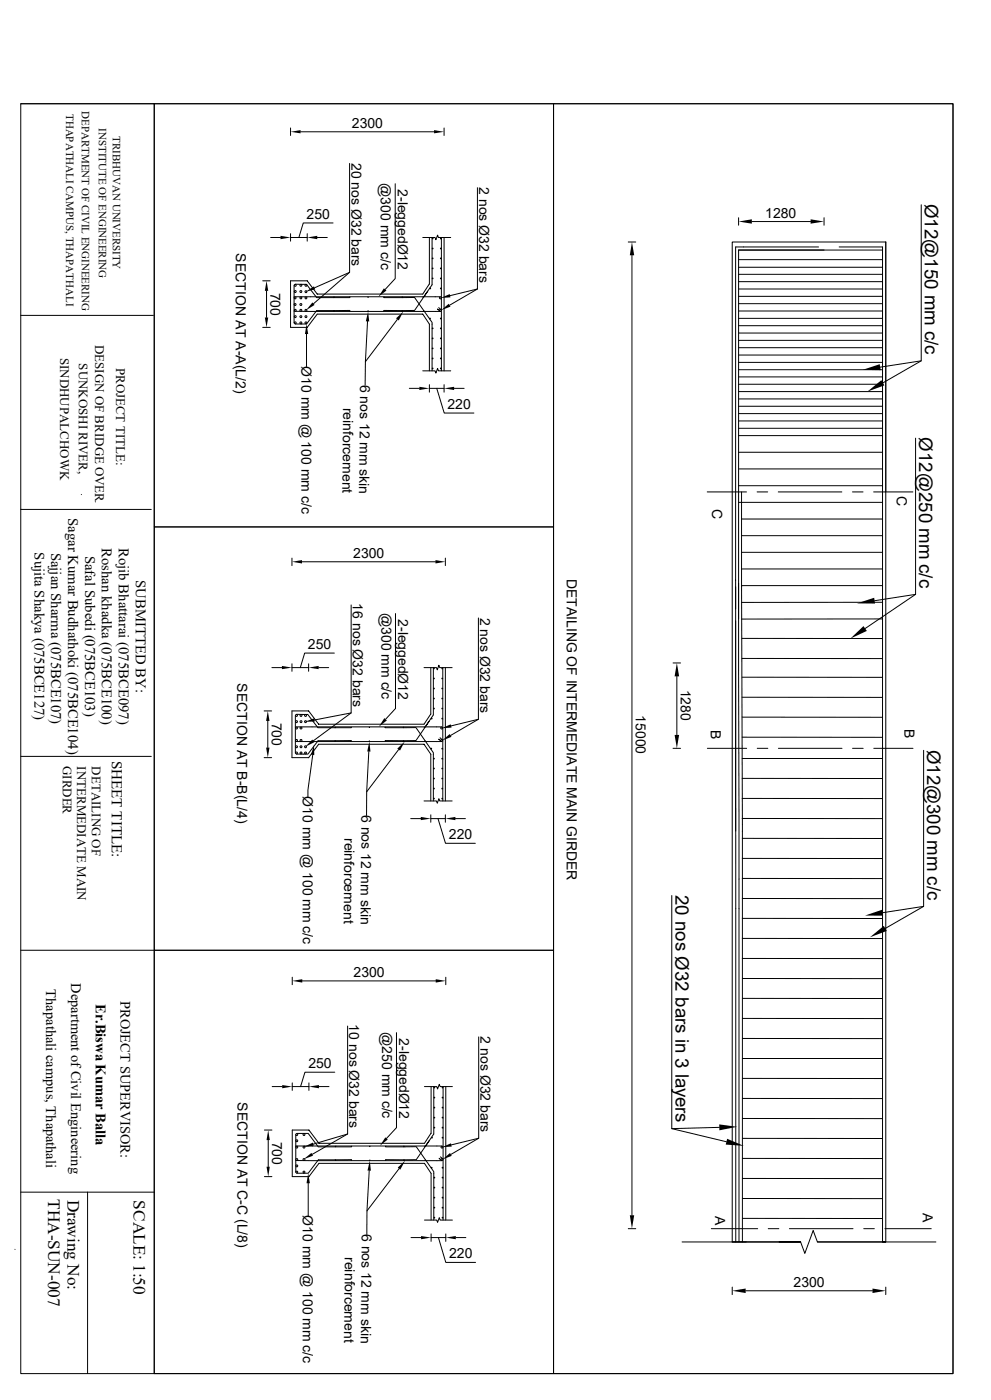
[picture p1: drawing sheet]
<svg xmlns="http://www.w3.org/2000/svg" width="297mm" height="420mm" viewBox="0 0 297 420" stroke-linecap="round" stroke-linejoin="round" font-family="sans-serif">
<g fill="none" stroke="#000" stroke-width=".3">
<path d="M6.2 31.1h279.4v381h-279.4zM6.2 31.1h40v381M46.2 31.1h119.7v127h-119.7zM87.1 38.4v2.2M90.1 39.5h40M133.1 38.4v2.2M165.9 31.1h119.7v381h-119.7zM104.8 49v32.7l-10.8 9.4M118.4 55.1v28.5l-3 3.2M143.1 56.3v30.4l-8.4 4.9M81.1 71.2h3M87.1 71.2h5"/>
<path d="M87.1 70.1v2.2M92.1 70.1v2.2M95.1 71.2h3M99.8 66.9h-8.9l-1.3 4.3M126.7 71.2h3.7l.2 .7 .5-1.4 .3 .7h3.7M128.7 71.2v14l-2 3h-31.6l-3-4h-5v14h5l3-4h31.6l2 3v14.1M129.5 71.2v14.2l-2.5 3.6 1.2-1.6M132.3 71.2v40.1M133.1 71.2v40.1M188.3 72.6h2.2M189.4 76.6v288M221.4 77.9h43.1"/>
<path d="M221.4 65.3v2.3M225.3 66.5h17.7M245.3 74.1h-24.8v298.5h-1M247 65.3v2.3M251.5 74.1h13v298.5M264.5 75h-43.1v100M276.1 61.4v46.8l-11.5 6.7M6.2 94.6h39.8M78.7 84.2h2.3M78.7 98.2h2.3M79.9 87.2v8M88.1 89h.1"/>
<path d="M88.1 93.4h.1M88.1 85.6v11.3M88.4 89h43.6M88.5 93.4h43.5M88.5 85.3h3.4l3 4h9.9M100.1 89.2h.1M100.1 93.4h.1M104.8 81.7l-10.5 4.6M104.8 93.1l-9.9 .1-3 4h-3.4M110.2 96.4l-.7 12.1-.1 7.1M115.1 93.3h.1M115.1 89.3l9.1-.1 5.3 7.5v14.6"/>
<path d="M119.1 95.8l-9.6 12.7M127 93.4h.1M127 89l-2.8 4.1h-9.1M131.3 92.9l-.2-.2 .8 .7M131.5 92.3l.7 .7M143.1 86.7l-8.2 2M221.4 82.3h43.1M221.4 84.5h43.1M221.4 86.7h43.1M221.4 88.9h43.1M221.4 91.1h43.1M221.4 93.3h43.1"/>
<path d="M221.4 95.5h43.1M221.4 97.7h43.1M221.4 99.9h43.1M221.4 80.2h43.1M91.9 100.2v9.8M122.7 116.5h3M126.7 111.3h3.7l.2 .6 .5-1.4 .3 .8h3.7M128.7 116.5h4.4M128.7 115.4v2.2M130.9 116.5l2.2 7.4h8.9M133.1 115.4v2.2M136.1 116.5h3"/>
<path d="M221.4 102.1h43.1M221.4 104.3h43.1M221.4 106.5h43.1M221.4 108.7h43.1M221.4 110.9h43.1M221.4 113.1h43.1M221.4 115.3h43.1M221.4 117.5h43.1M221.4 119.7h43.1M276.1 108.2l-12.3 2M221.4 121.9h43.1M221.4 124.1h43.1"/>
<path d="M221.4 126.3h43.1M221.4 128.5h43.1M221.4 130.7h43.1M221.4 135.7h43.1M274.4 131.4v46.9l-15.1 10.3M6.2 152.8h39.1M24.4 148.3v.1M28.6 150.5v.1M28.6 150.6h.1M46.2 158.1h119.7v127h-119.7zM212 147.6h11.7M221.4 140.7h43.1"/>
<path d="M221.4 145.7h43.1M221.4 150.7h43.1M222.2 155.7h42.3M222.3 147.6l-.1 28.3M226.9 147.6h3.2M233.3 147.6h19M255.5 147.6h3.2M261.8 147.6h11.8M87.5 167.4v2.3M90.5 168.5h40M133.5 167.4v2.3M220.5 176v6.7"/>
<path d="M222.2 175.9h.1M222.2 160.7h42.3M222.2 165.7h42.3M222.2 170.7h42.3M222.2 175.7h42.3M222.2 175.9l.3 71.4v125.3h-1M274.4 178.3l-12.3 1.9M87.5 199.1v2.3M92.5 199.1v2.3M100.2 195.9h-8.9l-1.3 4.4M105.2 181.5v32.4l-11.3 8.3M118.5 184.1v28.5l-2.9 3.2"/>
<path d="M143.4 185.4v30.4l-8.4 4.8M201.7 198.9h2.3M220.5 186.3v63M221.4 185.7v-10.7l.1 197.6h-1M222.4 197.5l42 .1M222.4 191.5l42 .1M264.5 180.7h-42.3M264.5 185.7h-42.3M79.2 213.3h2.2M80.3 216.3v8M81.5 200.3h3M87.5 200.3h5"/>
<path d="M88.5 214.6v11.3M88.5 218.1h.1M88.9 214.3h3.3l3.1 4h9.9M95.5 200.3h3M105.2 218.2h.1zM105.2 213.9l-10.9 2.1M115.4 218.2h.1zM115.4 218.3h9.3l5.2 7.5v14.5M127.1 200.3h3.7l.3 .7 .4-1.4 .3 .7h3.7M127.5 218.1l-2.8 4.1h-9.2M129.1 200.3v13.9l-2 3.1h-31.6l-3-4h-5v14h5l3-4h31.6l2 3v14M129.9 200.3v14.2l-2.4 3.6 1.1-1.7"/>
<path d="M132.4 218.1h-43.5M132.7 200.3v40M133.5 200.3v40M143.4 215.8l-8.2 2M202.9 202.9v17.6M222.4 215.1l42 .1M222.4 209.2h42M222.4 203.2h42M6.2 226.9h39.1M79.2 227.3h2.2M88.5 222.5h.1M88.9 222.5h43.5"/>
<path d="M93.7 226.5l-1.4 10.5v2M100.4 222.3h.1zM105.2 222.2h-9.9l-3 4h-3.4M110.5 225.5l-.6 12v7.1M119.5 224.9l-9.6 12.6M120.9 222.3h.1zM131.7 221.9l-.2-.2 .8 .7M131.9 221.3l.7 .7M201.7 224.5h2.3M212 224.5h11.8M222.4 239.5l42 .1M222.4 233.5l42 .1"/>
<path d="M222.4 227.5h42M222.4 221.1l42 .1M226.9 224.5h3.2M233.3 224.5h19M255.5 224.5h3.2M261.9 224.5h11.7M276.8 225.1v46.8l-11.5 6.6M123.1 245.6h3M127.1 240.3h3.7l.3 .7 .4-1.4 .3 .7h3.7M129.1 245.6h4.4M129.1 244.4v2.3M131.3 245.6l2.2 7.4h9"/>
<path d="M133.5 244.4v2.3M136.5 245.6h3M222.4 245.5l42 .1M222.5 257.5l41.9 .1M222.5 251.5h41.9M201.3 268.6v70l16.4 3.9M222.5 275.5h42M222.5 269.5l42 .1M222.5 263.5l42 .1M276.8 271.9l-12.3 1.9M6.2 285.1h40M46.2 285.1h119.7v127h-119.7z"/>
<path d="M87.6 293.2v2.2M90.6 294.3h40M133.6 293.2v2.2M222.5 287.5l42 .1M222.5 281.5l42 .1M222.5 299.5l42 .1M222.5 293.5l42 .1M104.2 307.8v32.4l-10.6 6.1M118.8 309.8v28.5l-3 3.2M143.5 311.1v30.4l-8.4 4.8M222.5 311.5l42 .1M222.5 317.5h42"/>
<path d="M222.5 305.5l42 .1M79.2 339h2.3M81.6 326h3M87.6 324.9v2.2M87.6 326h5M92.6 324.9v2.2M95.6 326h3M100.3 321.6h-8.9l-1.3 4.4M127.2 326h3.7l.2 .7 .6-1.4 .2 .7h3.7M129.2 326v14l-2 3h-31.6l-3-4h-5v14h5l3-4h31.6l2 3v14M130 326v14.2l-2.4 3.6 1.1-1.7M132.8 326v40"/>
<path d="M133.6 326v40M215.6 338.2l-14.3 .4M222.5 323.5l42 .1M222.5 329.5l42 .1M222.5 335.5l42 .1M6.2 357.6h40M26.2 357.6v54.5M79.2 353h2.3M80.4 342v8M88.6 343.8h.1M88.6 348.2h.1M88.6 340.4v11.2"/>
<path d="M88.9 340h3.5l3 4h9.9M88.9 343.8h43.6M88.9 348.1l43.6 .1M92.4 355v9.7M100.5 343.9h.2zM104.2 340.2l-10.3 3M105.3 347.9h-9.9l-3 4.1h-3.5M105.3 343.8v.2zM105.3 347.9v.2zM110.7 351.2l-.7 12.1-.1 7M110.8 343.8v.2zM110.8 348v.1z"/>
<path d="M115.6 343.8v.2zM115.6 347.9v.2zM115.6 344h9.2l5.2 7.5v14.5M119.6 350.6l-9.6 12.7M121.1 343.8v.2zM127.3 343.8v.2zM127.5 348v.1zM127.6 343.8l-2.8 4.1h-9.2M131.7 347.6l-.1-.1 .7 .6M132 347l.8 .7M143.5 341.5l-8.2 2M222.5 341.5h42"/>
<path d="M222.5 347.5l42 .1M222.5 353.5l42 .1M222.5 359.5l42 .1M4.5 374.8h.1M4.5 374.9h.1M123.2 371.3h3M127.2 366h3.7l.2 .7 .6-1.4 .2 .7h3.7M129.2 370.2v2.2M129.2 371.3h4.4M131.4 371.3l2.2 7.4h8.9M133.6 370.2v2.2M136.6 371.3h3"/>
<path d="M188.3 368.6h2.2M204.4 372.6h35.5l1.3 3.4 2.5-6.9 1.3 3.5h35.5M213.2 368.6h13.9M219.5 372.6h20.4M222.5 365.5h42M230.3 368.6h3.1M236.6 368.6h19.1M245 372.6h20.5v-300h-46v300M258.9 368.6h3.1M265.2 368.6h13.9M219.5 386.1v2.3M223.5 387.2h38"/>
<path d="M265.5 386.1v2.3"/>
<circle cx="129.7" cy="77.5" r=".12"/>
<circle cx="129.7" cy="71.5" r=".12"/>
<circle cx="129.7" cy="74.6" r=".12"/>
<circle cx="132.1" cy="74.6" r=".12"/>
<circle cx="132.1" cy="77.5" r=".12"/>
<circle cx="132.1" cy="71.5" r=".12"/>
<circle cx="88.4" cy="91.3" r=".3"/>
<circle cx="88.4" cy="89.4" r=".3"/>
<circle cx="88.5" cy="93.1" r=".3"/>
<circle cx="88.5" cy="85.6" r=".3"/>
<circle cx="88.5" cy="96.9" r=".3"/>
<circle cx="88.5" cy="95" r=".3"/>
<circle cx="88.5" cy="87.5" r=".3"/>
<circle cx="90.2" cy="95" r=".3"/>
<circle cx="90.2" cy="89.4" r=".3"/>
<circle cx="90.2" cy="91.3" r=".3"/>
<circle cx="90.2" cy="85.6" r=".3"/>
<circle cx="90.2" cy="93.1" r=".3"/>
<circle cx="90.2" cy="87.5" r=".3"/>
<circle cx="90.2" cy="96.9" r=".3"/>
<circle cx="91.7" cy="96.9" r=".3"/>
<circle cx="91.7" cy="89.4" r=".3"/>
<circle cx="91.7" cy="87.5" r=".3"/>
<circle cx="91.7" cy="85.6" r=".3"/>
<circle cx="91.7" cy="93.1" r=".3"/>
<circle cx="91.7" cy="95" r=".3"/>
<circle cx="104.8" cy="89.2" r=".07"/>
<circle cx="104.8" cy="93.3" r=".07"/>
<circle cx="110.3" cy="93.3" r=".07"/>
<circle cx="110.3" cy="89.2" r=".07"/>
<circle cx="115.1" cy="89.2" r=".07"/>
<circle cx="120.6" cy="89.2" r=".07"/>
<circle cx="120.6" cy="93.3" r=".07"/>
<circle cx="126.8" cy="89.2" r=".07"/>
<circle cx="128.9" cy="95.5" r=".12"/>
<circle cx="129" cy="86.5" r=".12"/>
<circle cx="129.7" cy="80.5" r=".12"/>
<circle cx="129.7" cy="98.5" r=".12"/>
<circle cx="129.7" cy="83.5" r=".12"/>
<circle cx="132" cy="89.4" r=".3"/>
<circle cx="132" cy="93.1" r=".3"/>
<circle cx="132.1" cy="83.5" r=".12"/>
<circle cx="132.1" cy="95.5" r=".12"/>
<circle cx="132.1" cy="80.5" r=".12"/>
<circle cx="132.1" cy="98.5" r=".12"/>
<circle cx="132.1" cy="86.5" r=".12"/>
<circle cx="129.7" cy="101.5" r=".12"/>
<circle cx="129.7" cy="110.5" r=".12"/>
<circle cx="129.7" cy="104.5" r=".12"/>
<circle cx="129.7" cy="107.5" r=".12"/>
<circle cx="132.1" cy="107.5" r=".12"/>
<circle cx="132.1" cy="110.5" r=".12"/>
<circle cx="132.1" cy="101.5" r=".12"/>
<circle cx="132.1" cy="104.5" r=".12"/>
<circle cx="88.9" cy="214.6" r=".3"/>
<circle cx="88.9" cy="216.5" r=".3"/>
<circle cx="88.9" cy="218.4" r=".3"/>
<circle cx="90.2" cy="216.5" r=".3"/>
<circle cx="90.2" cy="214.6" r=".3"/>
<circle cx="90.2" cy="218.4" r=".3"/>
<circle cx="91.6" cy="214.6" r=".3"/>
<circle cx="91.6" cy="216.5" r=".3"/>
<circle cx="100.5" cy="218.2" r=".07"/>
<circle cx="110.7" cy="218.2" r=".07"/>
<circle cx="121" cy="218.2" r=".07"/>
<circle cx="127.2" cy="218.2" r=".07"/>
<circle cx="129.4" cy="215.6" r=".12"/>
<circle cx="130.1" cy="206.5" r=".12"/>
<circle cx="130.1" cy="203.5" r=".12"/>
<circle cx="130.1" cy="209.6" r=".12"/>
<circle cx="130.1" cy="200.5" r=".12"/>
<circle cx="130.1" cy="212.6" r=".12"/>
<circle cx="132.4" cy="218.4" r=".3"/>
<circle cx="132.5" cy="203.5" r=".12"/>
<circle cx="132.5" cy="200.5" r=".12"/>
<circle cx="132.5" cy="206.5" r=".12"/>
<circle cx="132.5" cy="209.6" r=".12"/>
<circle cx="132.5" cy="212.6" r=".12"/>
<circle cx="132.5" cy="215.6" r=".12"/>
<circle cx="88.9" cy="225.9" r=".3"/>
<circle cx="88.9" cy="222.1" r=".3"/>
<circle cx="88.9" cy="224" r=".3"/>
<circle cx="90.2" cy="225.9" r=".3"/>
<circle cx="90.2" cy="222.1" r=".3"/>
<circle cx="90.2" cy="224" r=".3"/>
<circle cx="91.6" cy="225.9" r=".3"/>
<circle cx="91.6" cy="224" r=".3"/>
<circle cx="105.3" cy="222.3" r=".07"/>
<circle cx="110.7" cy="222.3" r=".07"/>
<circle cx="115.5" cy="222.3" r=".07"/>
<circle cx="127.3" cy="222.3" r=".07"/>
<circle cx="129.2" cy="224.6" r=".12"/>
<circle cx="130.1" cy="230.6" r=".12"/>
<circle cx="130.1" cy="236.6" r=".12"/>
<circle cx="130.1" cy="227.6" r=".12"/>
<circle cx="130.1" cy="233.6" r=".12"/>
<circle cx="130.1" cy="239.6" r=".12"/>
<circle cx="132.4" cy="222.1" r=".3"/>
<circle cx="132.5" cy="230.6" r=".12"/>
<circle cx="132.5" cy="233.6" r=".12"/>
<circle cx="132.5" cy="239.6" r=".12"/>
<circle cx="132.5" cy="224.6" r=".12"/>
<circle cx="132.5" cy="236.6" r=".12"/>
<circle cx="132.5" cy="227.6" r=".12"/>
<circle cx="130.2" cy="329.3" r=".12"/>
<circle cx="130.2" cy="332.3" r=".12"/>
<circle cx="130.2" cy="335.3" r=".12"/>
<circle cx="130.2" cy="326.3" r=".12"/>
<circle cx="130.2" cy="338.3" r=".12"/>
<circle cx="132.6" cy="332.3" r=".12"/>
<circle cx="132.6" cy="335.3" r=".12"/>
<circle cx="132.6" cy="338.3" r=".12"/>
<circle cx="132.6" cy="329.3" r=".12"/>
<circle cx="132.6" cy="326.3" r=".12"/>
<circle cx="88.9" cy="340.4" r=".3"/>
<circle cx="88.9" cy="344.1" r=".3"/>
<circle cx="88.9" cy="347.8" r=".3"/>
<circle cx="88.9" cy="342.2" r=".3"/>
<circle cx="88.9" cy="349.8" r=".3"/>
<circle cx="88.9" cy="351.6" r=".3"/>
<circle cx="91.1" cy="340.4" r=".3"/>
<circle cx="91.1" cy="351.6" r=".3"/>
<circle cx="91.1" cy="347.8" r=".3"/>
<circle cx="91.1" cy="344.1" r=".3"/>
<circle cx="100.6" cy="348.1" r=".07"/>
<circle cx="121.1" cy="348.1" r=".07"/>
<circle cx="129.4" cy="350.3" r=".12"/>
<circle cx="129.5" cy="341.3" r=".12"/>
<circle cx="130.2" cy="356.3" r=".12"/>
<circle cx="130.2" cy="359.3" r=".12"/>
<circle cx="130.2" cy="353.3" r=".12"/>
<circle cx="132.5" cy="347.8" r=".3"/>
<circle cx="132.5" cy="344.1" r=".3"/>
<circle cx="132.6" cy="350.3" r=".12"/>
<circle cx="132.6" cy="353.3" r=".12"/>
<circle cx="132.6" cy="356.3" r=".12"/>
<circle cx="132.6" cy="359.3" r=".12"/>
<circle cx="132.6" cy="341.3" r=".12"/>
<circle cx="130.2" cy="362.3" r=".12"/>
<circle cx="130.2" cy="365.3" r=".12"/>
<circle cx="132.6" cy="365.3" r=".12"/>
<circle cx="132.6" cy="362.3" r=".12"/>
</g>
<g fill="#000">
<path d="M87.1 39.5l3-.5v1zM130.1 39l3 .5-3 .5zM84.1 70.7l3 .5-3 .6zM92.1 71.2l3-.5v1.1zM189.4 72.6l.7 4h-1.3zM221.4 66.5l3.9-.7v1.3zM243 65.8l4 .7-4 .6zM79.9 84.2l.5 3h-1zM79.4 95.2h1l-.5 3zM93.6 90.7l.7 .8-2.6 1.6zM91.6 87.5l2.5-1.6 .4 .9zM110.3 93.4l.4 3h-1.1z"/>
<path d="M115.1 86.5l.7 .7-2.4 1.8zM118.7 95.5l2.2-2.1-1.4 2.7zM132 89.4l2.8-1.2 .2 1zM132.2 93.1l2.3-2 .5 .9zM91.9 97.2l.5 3h-1zM125.7 116l3 .5-3 .5zM133.1 116.5l3-.5v1zM258.5 111l5.2-1.7 .2 1.7zM260 117.5l4.2-3.5 .8 1.6zM87.5 168.5l3-.5v1zM130.5 168l3 .5-3 .5zM84.5 199.8l3 .5-3 .4z"/>
<path d="M92.5 200.3l3-.5v.9zM254.9 191.6l3.9-3.8 1 1.5zM256.8 181l5.2-1.7 .3 1.8zM80.3 213.3l.5 3h-1zM91.3 216.5l2.9-1 .2 1zM115.2 215.4l.8 .7-2.5 1.9zM132.3 218.5l2.8-1.2 .2 1zM202.9 198.9l.6 4h-1.3zM79.8 224.3h1l-.5 3zM94.1 223.5l.1 3-1-.1zM93.6 221.9l.6 .8-2.7 1.3zM110.7 222.5l.3 3-.9-.1z"/>
<path d="M119.1 224.6l2.2-2.1-1.4 2.7zM132.5 222.2l2.3-2 .5 .9zM202.2 220.5h1.3l-.6 4zM126.1 245.1l3 .5-3 .4zM133.5 245.6l3-.5v.9zM259.2 274.7l5.2-1.8 .3 1.8zM260.7 281.2l4.2-3.5 .9 1.6zM87.6 294.3l3-.5v1zM130.6 293.8l3 .5-3 .5zM84.6 325.5l3 .5-3 .5zM92.6 326l3-.5v1zM215.6 337.3l5.3 .7-5.3 1.1z"/>
<path d="M80.4 339l.5 3h-1zM79.9 350h1l-.5 3zM92.4 352l.5 3h-1zM91 347.8l2.3-1.9 .5 .8zM91 344.1l2.8-1.3 .2 .9zM110.8 348.2l.4 3h-1zM115.5 341.2l.7 .6-2.4 1.9zM119.2 350.3l2.2-2.1-1.4 2.7zM132.4 344.2l2.8-1.2 .2 1zM132.5 347.9l2.4-2 .5 .9zM217.9 341.6l5 2.1-5.4-.3zM126.2 370.8l3 .5-3 .5z"/>
<path d="M133.6 371.3l3-.5v1zM188.8 364.6h1.3l-.7 4zM219.5 387.2l4-.7v1.4zM261.5 386.5l4 .7-4 .7z"/>
</g>
<g font-size="5.6">
<text x="277.2" y="61.2" transform="rotate(90 277.2 61.2)">Ø12@150 mm c/c</text>
<text x="275.5" y="131.2" transform="rotate(90 275.5 131.2)">Ø12@250 mm c/c</text>
<text x="277.9" y="224.9" transform="rotate(90 277.9 224.9)">Ø12@300 mm c/c</text>
<text x="202.4" y="268.5" transform="rotate(90 202.4 268.5)">20 nos Ø32 bars in 3 layers</text>
</g>
<g font-size="5.2">
<text x="14.5" y="359.8" transform="rotate(90 14.5 359.8)">THA-SUN-007</text>
<text x="20.3" y="359.9" transform="rotate(90 20.3 359.9)">Drawing No:</text>
<text x="40" y="360.1" transform="rotate(90 40 360.1)">SCALE: 1:50</text>
</g>
<text font-size="4.5" x="33.5" y="228.2" transform="rotate(90 33.5 228.2)">SHEET TITLE:</text>
<g font-size="4.4">
<text x="20.4" y="155.3" transform="rotate(90 20.4 155.3)">Sagar Kumar Budhathoki (075BCE104)</text>
<text x="10.3" y="165.7" transform="rotate(90 10.3 165.7)">Sujita Shakya (075BCE127)</text>
<text x="15.4" y="165.8" transform="rotate(90 15.4 165.8)">Sajjan Sharma (075BCE107)</text>
<text x="25.5" y="166.7" transform="rotate(90 25.5 166.7)">Safal Subedi (075BCE103)</text>
<text x="30.6" y="164.4" transform="rotate(90 30.6 164.4)">Roshan khadka (075BCE100)</text>
<text x="35.6" y="164.4" transform="rotate(90 35.6 164.4)">Rojib Bhattarai (075BCE097)</text>
<text x="40.7" y="174" transform="rotate(90 40.7 174)">SUBMITTED BY:</text>
<text x="28.7" y="301.2" transform="rotate(90 28.7 301.2)">Er.Biswa Kumar Balla</text>
</g>
<g font-size="4.3">
<text x="13.8" y="296.8" transform="rotate(90 13.8 296.8)">Thapathali campus, Thapathali</text>
<text x="21.3" y="295" transform="rotate(90 21.3 295)">Department of Civil Engineering</text>
<text x="36.1" y="300.2" transform="rotate(90 36.1 300.2)">PROJECT SUPERVISOR:</text>
</g>
<g font-size="4.2">
<text x="105.5" y="38.4">2300</text>
<text x="105.3" y="48.9" transform="rotate(90 105.3 48.9)">20 nos Ø32 bars</text>
<text x="114.2" y="54.9" transform="rotate(90 114.2 54.9)">@300 mm c/c</text>
<text x="119.3" y="56.8" transform="rotate(90 119.3 56.8)">2-leggedØ12</text>
<text x="143.6" y="56.2" transform="rotate(90 143.6 56.2)">2 nos Ø32 bars</text>
<text x="91.9" y="65.7">250</text>
<text x="229.4" y="65.3">1280</text>
<text x="70.7" y="76" transform="rotate(90 70.7 76)">SECTION AT A-A(L/2)</text>
<text x="81.1" y="87.8" transform="rotate(90 81.1 87.8)">700</text>
<text x="90.3" y="109.8" transform="rotate(90 90.3 109.8)">Ø10 mm @ 100 mm c/c</text>
<text x="107.9" y="115.4" transform="rotate(91 107.9 115.4)">6 nos 12 mm skin</text>
<text x="102.9" y="122.3" transform="rotate(91 102.9 122.3)">reinforcement</text>
<text x="134.1" y="122.7">220</text>
<text x="268.8" y="148.9" transform="rotate(90 268.8 148.9)">C</text>
<text x="213.4" y="152.6" transform="rotate(90 213.4 152.6)">C</text>
<text x="105.9" y="167.3">2300</text>
<text x="169.8" y="173.6" transform="rotate(90 169.8 173.6)">DETAILING OF INTERMEDIATE MAIN GIRDER</text>
<text x="105.8" y="181" transform="rotate(90 105.8 181)">16 nos Ø32 bars</text>
<text x="114.3" y="183.9" transform="rotate(90 114.3 183.9)">@300 mm c/c</text>
<text x="119.4" y="185.7" transform="rotate(90 119.4 185.7)">2-leggedØ12</text>
<text x="143.9" y="185.3" transform="rotate(90 143.9 185.3)">2 nos Ø32 bars</text>
<text x="92.3" y="194.7">250</text>
<text x="71.1" y="205" transform="rotate(90 71.1 205)">SECTION AT B-B(L/4)</text>
<text x="204" y="206.9" transform="rotate(90 204 206.9)">1280</text>
<text x="190.6" y="214.6" transform="rotate(90 190.6 214.6)">15000</text>
<text x="81.5" y="216.8" transform="rotate(90 81.5 216.8)">700</text>
<text x="213.1" y="218.9" transform="rotate(90 213.1 218.9)">B</text>
<text x="271.1" y="218.7" transform="rotate(90 271.1 218.7)">B</text>
<text x="90.7" y="238.8" transform="rotate(90 90.7 238.8)">Ø10 mm @ 100 mm c/c</text>
<text x="108.4" y="244.5" transform="rotate(91 108.4 244.5)">6 nos 12 mm skin</text>
<text x="103.2" y="251.4" transform="rotate(91 103.2 251.4)">reinforcement</text>
<text x="134.5" y="251.8">220</text>
<text x="106" y="293.1">2300</text>
<text x="104.7" y="307.3" transform="rotate(90 104.7 307.3)">10 nos Ø32 bars</text>
<text x="114.6" y="309.6" transform="rotate(90 114.6 309.6)">@250 mm c/c</text>
<text x="119.6" y="311.4" transform="rotate(90 119.6 311.4)">2-leggedØ12</text>
<text x="144" y="310.9" transform="rotate(90 144 310.9)">2 nos Ø32 bars</text>
<text x="92.4" y="320.5">250</text>
<text x="71.2" y="330.7" transform="rotate(90 71.2 330.7)">SECTION AT C-C (L/8)</text>
<text x="81.6" y="342.5" transform="rotate(90 81.6 342.5)">700</text>
<text x="90.8" y="364.6" transform="rotate(90 90.8 364.6)">Ø10 mm @ 100 mm c/c</text>
<text x="214.4" y="364.8" transform="rotate(90 214.4 364.8)">A</text>
<text x="276.6" y="363.8" transform="rotate(90 276.6 363.8)">A</text>
<text x="108.5" y="370.2" transform="rotate(91 108.5 370.2)">6 nos 12 mm skin</text>
<text x="103.4" y="377.1" transform="rotate(91 103.4 377.1)">reinforcement</text>
<text x="134.6" y="377.5">220</text>
<text x="237.8" y="386">2300</text>
</g>
<g font-size="3.9">
<text x="18" y="107.4" transform="rotate(90 18 107.4)">SINDHUPALCHOWK</text>
<text x="28.5" y="103.4" transform="rotate(90 28.5 103.4)">DESIGN OF BRIDGE OVER</text>
<text x="23.7" y="109" transform="rotate(90 23.7 109)">SUNKOSHI RIVER,</text>
<text x="34.8" y="110.3" transform="rotate(90 34.8 110.3)">PROJECT TITLE:</text>
<text x="18.8" y="229.8" transform="rotate(90 18.8 229.8)">GIRDER</text>
<text x="23.2" y="229.8" transform="rotate(90 23.2 229.8)">INTERMEDIATE MAIN</text>
<text x="27.6" y="229.9" transform="rotate(90 27.6 229.9)">DETAILING OF</text>
</g>
<g font-size="3.3">
<text x="19.8" y="34.2" transform="rotate(90 19.8 34.2)">THAPATHALI CAMPUS, THAPATHALI</text>
<text x="24.5" y="33.3" transform="rotate(90 24.5 33.3)">DEPARTMENT OF CIVIL ENGINEERING</text>
<text x="29.6" y="38.5" transform="rotate(90 29.6 38.5)">INSTITUTE OF ENGINEERING</text>
<text x="33.9" y="40.8" transform="rotate(90 33.9 40.8)">TRIBHUVAN UNIVERSITY</text>
</g>
</svg>
